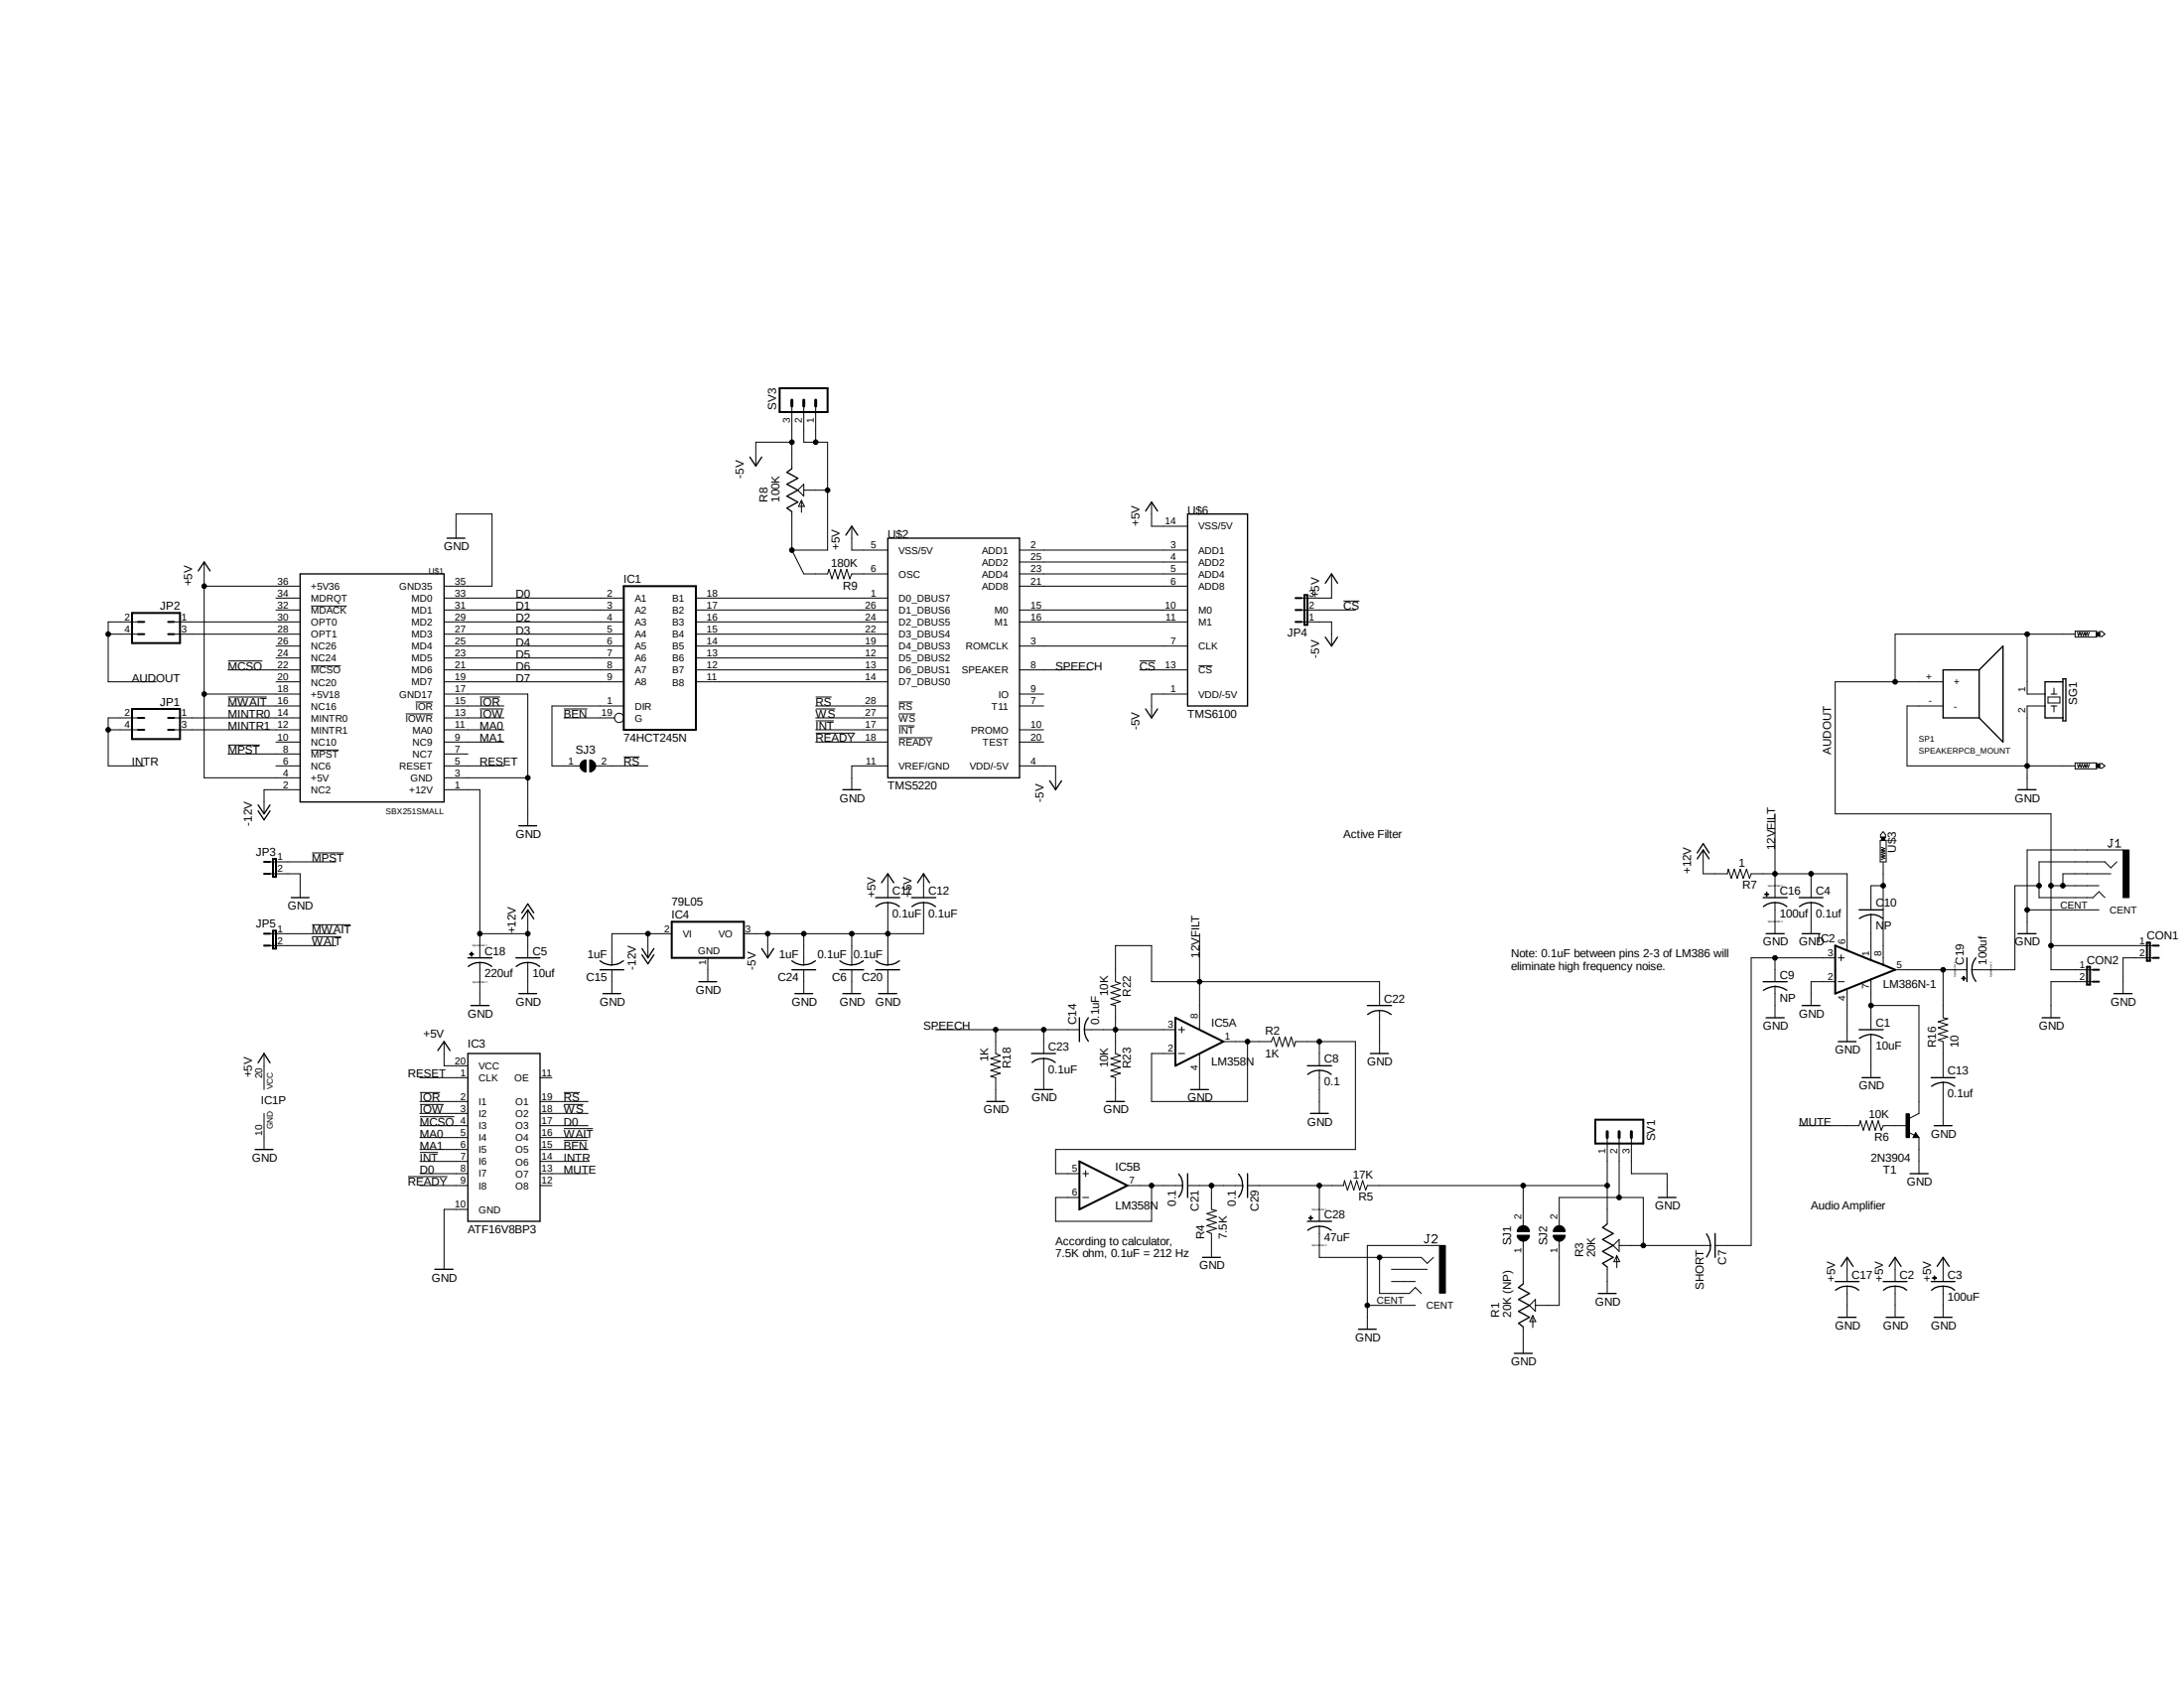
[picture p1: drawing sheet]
<svg xmlns="http://www.w3.org/2000/svg" width="279mm" height="216mm" viewBox="0 0 279 216" stroke-linecap="round" stroke-linejoin="round" font-family="sans-serif">
<path d="M12.7 49.3l266.7 125.7M279.4 49.3l-266.7 125.7" fill="none" stroke="#fff" stroke-width=".13"/>
<g fill="none" stroke="#000" stroke-width=".13">
<path d="M101.3 51.9v8M101.3 56.6h-4.6v3M102.8 51.9v4.7h3.1v13.8h-4.6M104.4 51.9v4.7M17.7 79.5h-3.9v7.7h6.2M22.3 79.5h16.1M26.1 71.9v27.6h12.3M26.1 75h12.3M35.3 78h3.1M35.3 76.5h3.1M39.8 77.5h4.6M56.8 79.5h23"/>
<path d="M56.8 78h23M56.8 76.5h23M58.3 68.8v-3.1h4.6v9.3h-6.1M89 79.5h24.6M89 78h24.6M89 76.5h24.6M101.3 70.4l1.5 3h3.1l.1-.6 .4 1.2 .4-1.2 .4 1.2 .4-1.2 .3 1.2 .4-1.2 .4 1.2 .3-.6h4.6M101.3 65.4v5M102.1 62.7l.7-.8v1.6zM102.5 64v1.5M102.5 64l.4 .8h-.7zM102.8 62.7h3.1"/>
<path d="M109 67.3v3.1h4.6M130.4 79.5h21.5M130.4 78h21.5M130.4 75h21.5M130.4 70.4h21.5M130.4 71.9h21.5M130.4 73.4h21.5M147.3 64.2v3.1h4.6M166.5 79.5h3.8v3.1M166.5 78h6.9M170.3 73.4v3.1h-3.8M171.9 76.9h2"/>
<path d="M13.8 93.3h3.9M13.8 81.1h3.9M17.7 91.8h-3.9v6.2h4.7M22.3 93.3h16.1M22.3 91.8h16.1M22.3 81.1h16.1M26.1 88.8h12.3M29.2 89.2h4.9M29.2 84.5h4.4M29.2 95.3h4M29.2 96.4h9.2M29.2 90.3h9.2"/>
<path d="M29.2 85.7h9.2M35.3 94.9h3.1M35.3 87.2h3.1M35.3 84.2h3.1M35.3 82.6h3.1M35.3 98h3.1M39.8 95.9h3.5M39.8 85.2h3.8M51.9 91.3h3.5M53.2 89.8h2.2M56.8 88.8h10.7v16.8M56.8 99.5h10.7"/>
<path d="M56.8 96.4h3.1M56.8 94.9h7.7M56.8 93.3h7.7M56.8 91.8h7.7M56.8 90.3h7.7M56.8 87.2h23M56.8 85.7h23M56.8 84.2h23M56.8 82.6h23M56.8 81.1h23M56.8 98h7.7M61.4 89.2h2.6"/>
<path d="M61.4 90.7h3M72.1 90.7h3M72.1 91.8h6.5M74.3 97.5l.2-.2 .5-.1v1.5a.76 .76 0 0 1-.7-1.2zM75.4 97.2a.76 .76 0 0 1 .8 .8 .76 .76 0 0 1-.8 .7zM76.2 98h6.7M79.8 96.8h2M79.8 90.3h-9.2v7.7h3.6M89 87.2h24.6M89 85.7h24.6M89 84.2h24.6M89 82.6h24.6"/>
<path d="M89 81.1h24.6M104.4 89.2h2M104.4 90.7h2.4M104.4 92.2h2.3M104.4 93.8h5M104.4 94.9h9.2M104.4 93.3h9.2M104.4 91.8h9.2M104.4 90.3h9.2M113.6 98h-4.6v3M115 91.3h2.1M115 89.8h1.8"/>
<path d="M115 92.8h2M115 94.4h4.3M130.4 94.9h3.1M130.4 93.3h3.1M130.4 90.3h3.1M130.4 88.8h3.1M130.4 85.7h9.3M130.4 82.6h21.5M130.4 98h4.6v3M145.8 84.5h2M145.8 85.7h6.1M151.9 88.8h-4.6v3"/>
<path d="M153.3 85.2h1.8M248.6 87.2h-13.8v16.9h27.6v19.9h5.4M248.6 90.3h-4.6v7.7h21.5M259.3 81.1v7.7h2.3M261.6 90.3h-2.3v10.7M262 89.2h1.5v.7h-1.5zM262.4 90.3h.7M262.4 88.8h.7M262.8 88v.8M262.8 90.3v.8M265.5 81.1h-23.1v6.1M265.5 80.7h2.7v.8h-2.7z"/>
<path d="M265.5 97.6h2.7v.7h-2.7zM265.8 97.7l.1 .5 .2-.5 .1 .5 .2-.5 .1 .5 .2-.5 .1 .5 .2-.5 .1 .5 .2-.5M265.8 80.9l.1 .4 .2-.4 .1 .4 .2-.4 .1 .4 .2-.4 .1 .4 .2-.4 .1 .4 .2-.4M268.2 97.7h.4v.5h-.4zM268.2 80.9h.4v.4h-.4zM268.6 80.8h.3l.4 .3-.4 .3h-.3zM268.6 97.7h.3l.4 .3-.4 .3h-.3zM34.5 110.2h8.5M34.5 111.8h3.9v3M34.5 119.4h8.5M38.4 101h-4.6v3.1M39.9 109.1h4.1"/>
<path d="M39.9 118.3h5M39.9 119.8h3.7M56.8 101h4.6v21.5M61.4 119.4h6.1M67.5 116.4v6.1M82.9 119.4v3.1M85.9 119.4h-7.6v4M98.2 119.4v3.1M102.8 119.4v4M109 119.4v4M113.6 111.8v3M113.6 115.4v8"/>
<path d="M118.2 115.4v4h-23M118.2 111.8v3M153.5 119.4v12.3M217.9 108.7v3.1h3.1l.1-.6 .4 1.2 .4-1.2 .3 1.2 .4-1.2 .4 1.2 .4-1.2 .4 1.2 .2-.6h12.3v9.7M225.8 114.3h.5v.1h-.5zM226 114.1h.1v.5h-.1zM227.1 104.1v10.7M227.1 115.4v4M231.7 111.8v3M231.7 115.4v4M239.4 117v5.8M240.5 107.5h.8v2.7h-.8z"/>
<path d="M240.7 108.4l.4 .1-.4 .2 .4 .1-.4 .2 .4 .1-.4 .2 .4 .2-.4 .1 .4 .2-.4 .1M240.7 107.1h.4v.4h-.4zM240.9 110.2v13.2M240.9 113.3h-1.5v3.1M240.9 106.4l.3 .4v.3h-.6v-.3zM259.3 116.4h9.2M260.9 113.3h-3.1v10.7h-5.5M262.4 113.3h6.1M270 107.4h.3M270 111.8h-6.1v1.5M270.1 107.4v.8l-.1 .1h-.2l-.1-.1M270.6 108.3h.7"/>
<path d="M270.6 107.7l.4-.3v.9M270.8 110.2l-.8 .8-.7-.8h-8.4v4.6h6.9l.7-.8 .8 .8M271.6 108.7h.8v6.1h-.8zM271.6 108.7h-12.3v10.7M33.8 134.7v4.7M34.5 120.9h8.5M53.7 139.7h2.6M53.7 137.8h6.2M56.8 133.2v3.1h3.1M60.1 122h.5v.1h-.5zM60.3 121.8h.1v.5h-.1zM61.4 123.1v5.5"/>
<path d="M67.5 123.1v4M69.1 137.8h1.5M72.1 139.7h2.1M78.3 124v3.1M90.6 122.5v3.1M102.8 124v3.1M109 124v3.1M113.6 124v3.1M119.7 131.7h18.4M127.4 131.7v3l.6 .3-1.3 .4 1.3 .4-1.3 .3 1.3 .4-1.3 .4 1.3 .4-1.3 .4 .7 .1v3.1M133.5 131.7v3M133.5 135.4v4"/>
<path d="M138.7 131.7h11.7M150.7 131.7h.9M150.7 134.7h.9M151.2 131.3v.8M153.5 134.7v4.7M156.5 133.2h6.1l.3-.6 .4 1.3 .4-1.3 .3 1.3 .4-1.3 .4 1.3 .4-1.3 .4 1.3 .1-.7h7.7v13.8h-38.4v3.1h3.1M159.6 133.2v7.7h-12.3v-6.2h3.1M168.8 133.2v3.1M168.8 136.9v5.5M176.5 128.6v-3h-29.2v-4.7h-4.6v4.7l.6 .2-1.2 .4 1.2 .4-1.2 .4 1.2 .3-1.2 .4 1.2 .4-1.2 .4 .6 .1v6.1l.6 .3-1.2 .4 1.2 .4-1.2 .3 1.2 .4-1.2 .4 1.2 .4-1.2 .4 .6 .1v3.1M176.5 129.2v5.5M227.1 122.5v3.1"/>
<path d="M227.1 126.2v4M234.8 122.5h-10.8v36.8h-4.6M234.8 125.6h-3.1v3M235.2 122.5h.7M235.2 125.6h.7M235.5 122.1v.8M236.3 126.5v6.7M239.4 125.3v6.4M239.4 132.3v5.5M239.4 128.6h6.1v13.8l-1.2 .6M242.4 124h9.2M248.6 124v6.2l.6 .1-1.3 .4 1.3 .4-1.3 .3 1.3 .5-1.3 .3 1.3 .4-1.3 .4 .7 .2v4.6"/>
<path d="M248.6 138.4v5.6M251 125.1h.5v.1h-.5zM251.2 124.9v.5zM262.4 120.9h13M267.8 125.6h-5.4v4.6M275.4 122.5h-3.8v4.6M33.8 142.4v4.6M52.2 150.5h5M53.7 141.3h3.1M53.7 142.8h4.4M53.7 147.4h2.3M53.7 150.1h6.2"/>
<path d="M53.7 151.6h6.2M53.7 145.5h6.2M53.7 144h6.2M53.7 140.9h6.2M53.7 142.4h6.2M53.7 147h6.2M53.7 148.5h6.2M59.9 154.7h-3.1v7.6M69.1 150.1h6.1M69.1 151.6h1.5M69.1 145.5h6.1M69.1 144h6.1"/>
<path d="M69.1 140.9h6.1M69.1 142.4h6.1M69.1 147h6.1M69.1 148.5h6.1M72.1 141.3h2.5M72.1 145.9h3M72.1 144.4h3.8M138.5 150.1h.8M138.5 153.2h.8M138.9 149.7v.8M144.2 151.6h7.1M147.3 151.6v4.6h-12.3v-3h3.1"/>
<path d="M151.9 151.6h7.1M155 151.6v3.1l.6 .2-1.2 .3 1.2 .4-1.2 .4 1.2 .4-1.2 .4 1.2 .3-1.2 .4 .6 .3v3M159.6 151.6h12.3l.1-.6 .4 1.2 .4-1.2 .4 1.2 .4-1.2 .3 1.2 .4-1.2 .4 1.2 .2-.6h30.7M167.4 155.7h.5v.1h-.5zM167.6 155.5h.1v.5h-.1zM168.8 156.8v4h13l.8 .8 .8-.8M168.8 151.6v4.6M182.5 157.9h.4M182.7 157.9v.9l-.2 .2h-.1l-.2-.2M183.2 158.1l.1-.2h.4l.2 .2v.2l-.7 .7h.7M184.1 159.3h.8v6.1h-.8zM184.1 159.3h-9.2v10.7"/>
<path d="M194.1 158h1.6a.78 .78 0 0 1-.8 .8 .78 .78 0 0 1-.8-.8zM194.2 157.1a.78 .78 0 0 1 .9-.3 .78 .78 0 0 1 .6 .7h-1.6zM194.9 151.6v5.2M194.9 158.7v5.5M198.7 158h1.5a.76 .76 0 0 1-.7 .8 .76 .76 0 0 1-.8-.8zM198.8 157.1a.76 .76 0 0 1 .9-.3 .76 .76 0 0 1 .5 .7h-1.5zM199.5 158.7v8.3h-3.1M199.5 156.8v-3.6h10.7v6.1M205.6 145.5v11M207.1 158.5v1.6l-.7-.8zM207.1 145.5v7.7M207.1 159.3h11.7"/>
<path d="M208.7 145.5v4.6h4.6v3.1M230.2 144h7.6l.2-.7 .4 1.3 .4-1.3 .3 1.3 .4-1.3 .4 1.3 .4-1.3 .4 1.3 .2-.6h3.1M243.8 142.5h.5v3h-.5zM244.2 144.8l.7 .4M245.1 144.9l.4 .6h-.8zM245.5 145.5v4.6M174.9 167h6.2M176.5 160.8v4.6h3.8l.8-.7 .7 .7M178 162.3h4.6M178 163.9h3.1M194.9 169.7v3.4M195.7 167l.7-.8v1.5z"/>
<path d="M196.1 168.3v1.5M196.1 168.3l.4 .7h-.8zM205.6 162.1v3.3M206.8 160.6v1.5M206.8 160.6l.4 .8h-.7zM236.3 160.8v3.1M236.3 164.5v4M242.4 160.8v3.1M242.4 164.5v4M247.2 163.4h.5v.1h-.5zM247.4 163.2h.1v.5h-.1zM248.6 160.8v3.1"/>
<path d="M248.6 164.5v4"/>
<circle cx="101.3" cy="56.6" r=".3"/>
<circle cx="104.4" cy="56.6" r=".3"/>
<circle cx="26.1" cy="75" r=".3"/>
<circle cx="101.3" cy="70.4" r=".3"/>
<circle cx="105.9" cy="62.7" r=".3"/>
<circle cx="13.8" cy="93.3" r=".3"/>
<circle cx="13.8" cy="81.1" r=".3"/>
<circle cx="26.1" cy="88.8" r=".3"/>
<circle cx="67.5" cy="99.5" r=".3"/>
<circle cx="79.2" cy="91.8" r=".6"/>
<circle cx="242.4" cy="87.2" r=".3"/>
<circle cx="259.3" cy="98" r=".3"/>
<circle cx="259.3" cy="81.1" r=".3"/>
<circle cx="61.4" cy="119.4" r=".3"/>
<circle cx="67.5" cy="119.4" r=".3"/>
<circle cx="82.9" cy="119.4" r=".3"/>
<circle cx="98.2" cy="119.4" r=".3"/>
<circle cx="102.8" cy="119.4" r=".3"/>
<circle cx="109" cy="119.4" r=".3"/>
<circle cx="113.6" cy="119.4" r=".3"/>
<circle cx="227.1" cy="111.8" r=".3"/>
<circle cx="231.7" cy="111.8" r=".3"/>
<circle cx="240.9" cy="113.3" r=".3"/>
<circle cx="259.3" cy="116.4" r=".3"/>
<circle cx="260.9" cy="113.3" r=".3"/>
<circle cx="262.4" cy="113.3" r=".3"/>
<circle cx="263.9" cy="113.3" r=".3"/>
<circle cx="127.4" cy="131.7" r=".3"/>
<circle cx="133.5" cy="131.7" r=".3"/>
<circle cx="142.7" cy="131.7" r=".3"/>
<circle cx="153.5" cy="125.6" r=".3"/>
<circle cx="159.6" cy="133.2" r=".3"/>
<circle cx="168.8" cy="133.2" r=".3"/>
<circle cx="227.1" cy="122.5" r=".3"/>
<circle cx="239.4" cy="128.6" r=".3"/>
<circle cx="248.6" cy="124" r=".3"/>
<circle cx="262.4" cy="120.9" r=".3"/>
<circle cx="147.3" cy="151.6" r=".3"/>
<circle cx="155" cy="151.6" r=".3"/>
<circle cx="168.8" cy="151.6" r=".3"/>
<circle cx="194.9" cy="151.6" r=".3"/>
<circle cx="205.6" cy="151.6" r=".3"/>
<circle cx="207.1" cy="153.2" r=".3"/>
<circle cx="210.2" cy="159.3" r=".3"/>
<circle cx="174.9" cy="167" r=".3"/>
<circle cx="176.5" cy="160.8" r=".3"/>
</g>
<g fill="none" stroke="#000" stroke-width=".17">
<path d="M95.9 58.5l.8 1.1 .8-1.1M101.3 59.9l-.6 .5 1.4 .8-1.4 .7 1.4 .8-1.4 .8 1.4 .7-1.4 .8 .6 .4M25.4 73l.7-1.1 .8 1.1M38.4 73.4h18.4v29.2h-18.4zM57.2 68.8h2.3M108.2 68.5l.8-1.2 .7 1.2M113.6 68.8h16.8v30.7h-16.8zM146.6 65.4l.7-1.2 .8 1.2M151.9 65.7h7.7v24.6h-7.7zM169.5 74.6l.8-1.2 .8 1.2M134.3 99.9l.7 1.1 .8-1.1M146.6 90.7l.7 1.1 .8-1.1"/>
<path d="M169.5 81.5l.8 1.1 .8-1.1M253.2 85.7h-4.6v6.1h4.6M253.2 85.7v6.1M253.2 85.7l3-3.1v12.3l-3-3.1M263.9 87.2h-2.3v4.6h2.3M263.9 86.8h.4v5.4h-.4zM33 103l.8 1.1 .7-1.1M33 103.7l.8 1.2 .7-1.2M37.3 114.8h2.2M66.4 105.6h2.3M66.8 117.5l.7-1.1 .8 1.1M66.8 116.8l.7-1.2 .8 1.2"/>
<path d="M107.8 101h2.3M112 114.8h3.1M112.1 116a2.48 2.48 0 0 1 3 0M112.8 112.9l.8-1.1 .7 1.1M116.6 114.8h3.1M116.7 116a2.48 2.48 0 0 1 3 0M117.4 112.9l.8-1.1 .7 1.1M217.1 109.9l.8-1.2 .8 1.2M217.1 109.1l.8-1.2 .8 1.2M225.6 114.8h3M225.6 116a2.48 2.48 0 0 1 3 0M225.9 119.4h2.4"/>
<path d="M230.2 114.8h3M230.2 116a2.48 2.48 0 0 1 3 0M230.5 119.4h2.3M237.8 116.4h3.1M237.9 117.5a2.48 2.48 0 0 1 3 0M258.1 119.4h2.4M258.1 101h2.4M33 135.9l.8-1.2 .7 1.2M56 134.4l.8-1.2 .8 1.2M59.9 122.5h3M59.9 134.7h9.2v21.5h-9.2zM59.9 123.6a2.48 2.48 0 0 1 3 0"/>
<path d="M60.2 128.6h2.4M66 122.5h3.1M66 123.6a2.48 2.48 0 0 1 3 0M66.4 127.1h2.3M76.8 122.9l.4 .3 1.1 .2M76.8 124h3M77.1 127.1h2.3M79.8 122.9l-1 .5h-.5M82.1 121.3l.8 1.2 .8-1.2M82.1 122.1l.8 1.2 .8-1.2M89.4 125.6h2.3M97.5 121.3l.7 1.2 .8-1.2"/>
<path d="M101.3 122.9l.5 .3 1 .2M101.3 124h3.1M101.7 127.1h2.3M104.3 122.9l-.5 .3-1 .2M107.4 122.9l.5 .3 1.1 .2M107.4 124h3.1M107.8 127.1h2.3M110.4 122.9l-.4 .3-1 .2M112 124h3.1M112.1 122.9l.4 .3 1.1 .2M112.4 127.1h2.3M115.1 122.9l-.5 .3-1 .2"/>
<path d="M132 134.7h3M132 135.9a2.41 2.41 0 0 1 3 0M132.4 139.4h2.3M138.1 130.2v3M139.2 130.2a2.48 2.48 0 0 0 0 3M152.3 139.4h2.3M167.3 136.3h3M167.3 137.4a2.48 2.48 0 0 1 3 0M174.9 128.6h3.1M175 129.8a2.48 2.48 0 0 1 3 0M175.3 134.7h2.3M225.6 125.6h3"/>
<path d="M225.6 126.7a2.48 2.48 0 0 1 3 0M225.9 130.2h2.4M230.5 128.6h2.3M235.2 133.2h2.2M237.8 131.7h3.1M237.9 132.8a2.48 2.48 0 0 1 3 0M238.2 137.8h2.3M247.1 137.8h3M247.1 138.9a2.41 2.41 0 0 1 3 0M251.6 122.5v3.1M252.8 122.5a2.48 2.48 0 0 0 0 3M261.2 130.2h2.3"/>
<path d="M270.4 127.1h2.4M32.6 147h2.3M126.2 140.9h2.3M141.6 140.9h2.2M150.8 150.2a2.41 2.41 0 0 1 0 2.9M151.9 150.1v3.1M158.5 150.2l.2 .4 .2 .5 .1 .5M159 151.6l-.3 1.1-.2 .4M159.6 150.1v3.1M167.3 156.2h3M167.3 157.4a2.48 2.48 0 0 1 3 0M167.6 142.4h2.3"/>
<path d="M205.6 156.5l-.6 .5 1.4 .8-1.4 .7 1.4 .8-1.4 .8 1.4 .7-1.4 .8 .6 .5M212.1 153.2h2.3M218.3 157.8a2.41 2.41 0 0 1 0 3M219.4 157.8v3M244.3 150.1h2.4M245.1 145.2v.1h-.2l.2-.3 .3 .4h-.5M247.4 144h2.3M55.6 162.3h2.4M153.8 160.8h2.3M173.8 170h2.3M193.7 173.1h2.3M194.9 164.2l-.6 .5 1.4 .7-1.4 .8 1.4 .8-1.4 .7 1.4 .8-1.4 .7 .6 .5"/>
<path d="M204.5 165.4h2.3M234.8 163.9h3M234.8 165a2.41 2.41 0 0 1 3 0M235.2 168.5h2.2M235.5 162l.8-1.2 .8 1.2M240.9 163.9h3.1M241 165a2.41 2.41 0 0 1 2.9 0M241.3 168.5h2.3M241.7 162l.7-1.2 .8 1.2M247.1 163.9h3M247.1 165a2.41 2.41 0 0 1 3 0M247.4 168.5h2.3"/>
<path d="M247.8 162l.8-1.2 .7 1.2"/>
</g>
<g fill="#000">
<path d="M74.3 97.5l.2-.2 .5-.1v1.5a.76 .76 0 0 1-.7-1.2z" fill-rule="evenodd"/>
<path d="M75.4 97.2a.76 .76 0 0 1 .8 .8 .76 .76 0 0 1-.8 .7z" fill-rule="evenodd"/>
<path d="M268.2 97.7h.4v.5h-.4z" fill-rule="evenodd"/>
<path d="M268.2 80.9h.4v.4h-.4z" fill-rule="evenodd"/>
<path d="M225.8 114.3h.5v.1h-.5z" fill-rule="evenodd"/>
<path d="M226 114.1h.1v.5h-.1z" fill-rule="evenodd"/>
<path d="M240.7 107.1h.4v.4h-.4z" fill-rule="evenodd"/>
<path d="M271.6 108.7h.8v6.1h-.8z" fill-rule="evenodd"/>
<path d="M60.1 122h.5v.1h-.5z" fill-rule="evenodd"/>
<path d="M60.3 121.8h.1v.5h-.1z" fill-rule="evenodd"/>
<path d="M251 125.1h.5v.1h-.5z" fill-rule="evenodd"/>
<path d="M251.2 124.9v.5z" fill-rule="evenodd"/>
<path d="M167.4 155.7h.5v.1h-.5z" fill-rule="evenodd"/>
<path d="M167.6 155.5h.1v.5h-.1z" fill-rule="evenodd"/>
<path d="M184.1 159.3h.8v6.1h-.8z" fill-rule="evenodd"/>
<path d="M194.2 157.1a.78 .78 0 0 1 .9-.3 .78 .78 0 0 1 .6 .7h-1.6z" fill-rule="evenodd"/>
<path d="M194.1 158h1.6a.78 .78 0 0 1-.8 .8 .78 .78 0 0 1-.8-.8z" fill-rule="evenodd"/>
<path d="M198.8 157.1a.76 .76 0 0 1 .9-.3 .76 .76 0 0 1 .5 .7h-1.5z" fill-rule="evenodd"/>
<path d="M198.7 158h1.5a.76 .76 0 0 1-.7 .8 .76 .76 0 0 1-.8-.8z" fill-rule="evenodd"/>
<path d="M247.2 163.4h.5v.1h-.5z" fill-rule="evenodd"/>
<path d="M247.4 163.2h.1v.5h-.1z" fill-rule="evenodd"/>
<circle cx="101.3" cy="56.6" r=".3"/>
<circle cx="104.4" cy="56.6" r=".3"/>
<circle cx="26.1" cy="75" r=".3"/>
<circle cx="101.3" cy="70.4" r=".3"/>
<circle cx="105.9" cy="62.7" r=".3"/>
<circle cx="13.8" cy="93.3" r=".3"/>
<circle cx="13.8" cy="81.1" r=".3"/>
<circle cx="26.1" cy="88.8" r=".3"/>
<circle cx="67.5" cy="99.5" r=".3"/>
<circle cx="242.4" cy="87.2" r=".3"/>
<circle cx="259.3" cy="98" r=".3"/>
<circle cx="259.3" cy="81.1" r=".3"/>
<circle cx="61.4" cy="119.4" r=".3"/>
<circle cx="67.5" cy="119.4" r=".3"/>
<circle cx="82.9" cy="119.4" r=".3"/>
<circle cx="98.2" cy="119.4" r=".3"/>
<circle cx="102.8" cy="119.4" r=".3"/>
<circle cx="109" cy="119.4" r=".3"/>
<circle cx="113.6" cy="119.4" r=".3"/>
<circle cx="227.1" cy="111.8" r=".3"/>
<circle cx="231.7" cy="111.8" r=".3"/>
<circle cx="240.9" cy="113.3" r=".3"/>
<circle cx="259.3" cy="116.4" r=".3"/>
<circle cx="260.9" cy="113.3" r=".3"/>
<circle cx="262.4" cy="113.3" r=".3"/>
<circle cx="263.9" cy="113.3" r=".3"/>
<circle cx="127.4" cy="131.7" r=".3"/>
<circle cx="133.5" cy="131.7" r=".3"/>
<circle cx="142.7" cy="131.7" r=".3"/>
<circle cx="153.5" cy="125.6" r=".3"/>
<circle cx="159.6" cy="133.2" r=".3"/>
<circle cx="168.8" cy="133.2" r=".3"/>
<circle cx="227.1" cy="122.5" r=".3"/>
<circle cx="239.4" cy="128.6" r=".3"/>
<circle cx="248.6" cy="124" r=".3"/>
<circle cx="262.4" cy="120.9" r=".3"/>
<circle cx="147.3" cy="151.6" r=".3"/>
<circle cx="155" cy="151.6" r=".3"/>
<circle cx="168.8" cy="151.6" r=".3"/>
<circle cx="194.9" cy="151.6" r=".3"/>
<circle cx="205.6" cy="151.6" r=".3"/>
<circle cx="207.1" cy="153.2" r=".3"/>
<circle cx="210.2" cy="159.3" r=".3"/>
<circle cx="174.9" cy="167" r=".3"/>
<circle cx="176.5" cy="160.8" r=".3"/>
</g>
<g fill="none" stroke="#000" stroke-width=".25">
<path d="M99.7 49.7h6.2v3h-6.2zM16.9 78.4h6.1v3.9h-6.1zM17.7 79.5h.8M21.5 79.5h.8M79.8 75h9.2v18.3h-9.2zM165.7 79.5h.8M165.7 76.5h.8M165.7 78h.8M166.9 76.1h.4v3.8h-.4zM16.9 90.7h6.1v3.8h-6.1zM17.7 81.1h.8M17.7 91.8h.8"/>
<path d="M17.7 93.3h.8M21.5 81.1h.8M21.5 91.8h.8M21.5 93.3h.8M33.8 110.2h.7M33.8 111.8h.7M33.8 119.4h.7M34.9 109.9h.4v2.2h-.4zM34.9 119h.4v2.3h-.4zM85.9 117.9h9.3v4.6h-9.3zM33.8 120.9h.7M150.4 130.2l6.1 3-6.1 3.1z"/>
<path d="M234.8 120.9l7.6 3.1-7.6 3.1zM267 123.7h.4v2.2h-.4zM267.8 124h.7M267.8 125.6h.7M274.7 120.6h.3v2.3h-.3zM275.4 122.5h.8M275.4 120.9h.8M138.1 148.5l6.1 3.1-6.1 3.1zM204.1 143.2h6.1v3.1h-6.1z"/>
</g>
<path d="M101.3 51.2v.7M102.8 51.2v.7M104.4 51.2v.7M205.6 144.7v.8M207.1 144.7v.8M208.7 144.7v.8" fill="none" stroke="#000" stroke-width=".38"/>
<path d="M244.1 142.5v3" fill="none" stroke="#000" stroke-width=".42"/>
<g font-size="1.5">
<text x="99.3" y="52.4" transform="rotate(-90 99.3 52.4)">SV3</text>
<text x="95.2" y="61.2" transform="rotate(-90 95.2 61.2)">-5V</text>
<text x="98.2" y="64.2" transform="rotate(-90 98.2 64.2)">R8</text>
<text x="99.7" y="64.2" transform="rotate(-90 99.7 64.2)">100K</text>
<text x="151.9" y="65.7">U$6</text>
<text x="56.8" y="70.4">GND</text>
<text x="107.4" y="70.4" transform="rotate(-90 107.4 70.4)">+5V</text>
<text x="113.6" y="68.8">U$2</text>
<text x="145.8" y="67.3" transform="rotate(-90 145.8 67.3)">+5V</text>
<text x="24.6" y="75" transform="rotate(-90 24.6 75)">+5V</text>
<text x="66" y="76.5">D0</text>
<text x="79.8" y="74.6">IC1</text>
<text x="106.3" y="72.5">180K</text>
<text x="107.9" y="75.4">R9</text>
<text x="168.8" y="76.5" transform="rotate(-90 168.8 76.5)">+5V</text>
<text x="20.5" y="78">JP2</text>
<text x="66" y="78">D1</text>
<text x="66" y="79.5">D2</text>
<text x="66" y="81.1">D3</text>
<text x="66" y="82.6">D4</text>
<text x="164.7" y="81.4">JP4</text>
<text x="171.9" y="78">CS</text>
<text x="16.9" y="87.2">AUDOUT</text>
<text x="29.2" y="85.7">MCSO</text>
<text x="66" y="87.2">D7</text>
<text x="66" y="84.2">D5</text>
<text x="66" y="85.7">D6</text>
<text x="135" y="85.7">SPEECH</text>
<text x="145.8" y="85.7">CS</text>
<text x="168.8" y="84.2" transform="rotate(-90 168.8 84.2)">-5V</text>
<text x="20.5" y="90.3">JP1</text>
<text x="29.2" y="91.8">MINTR0</text>
<text x="29.2" y="93.3">MINTR1</text>
<text x="29.2" y="90.3">MWAIT</text>
<text x="61.4" y="90.3">IOR</text>
<text x="61.4" y="91.8">IOW</text>
<text x="61.4" y="93.3">MA0</text>
<text x="61.4" y="94.9">MA1</text>
<text x="72.1" y="91.8">BEN</text>
<text x="79.8" y="94.9">74HCT245N</text>
<text x="104.4" y="93.3">INT</text>
<text x="104.4" y="90.3">RS</text>
<text x="104.4" y="91.8">WS</text>
<text x="104.4" y="94.9">READY</text>
<text x="145.8" y="93.3" transform="rotate(-90 145.8 93.3)">-5V</text>
<text x="151.9" y="91.8">TMS6100</text>
<text x="265.7" y="90.1" transform="rotate(-90 265.7 90.1)">SG1</text>
<text x="16.9" y="98">INTR</text>
<text x="29.2" y="96.4">MPST</text>
<text x="61.4" y="98">RESET</text>
<text x="73.7" y="96.4">SJ3</text>
<text x="79.8" y="98">RS</text>
<text x="113.6" y="101">TMS5220</text>
<text x="234.3" y="96.5" transform="rotate(-90 234.3 96.5)">AUDOUT</text>
<text x="32.3" y="105.6" transform="rotate(-90 32.3 105.6)">-12V</text>
<text x="66" y="107.1">GND</text>
<text x="107.4" y="102.6">GND</text>
<text x="133.5" y="102.6" transform="rotate(-90 133.5 102.6)">-5V</text>
<text x="171.9" y="107.1">Active Filter</text>
<text x="257.8" y="102.6">GND</text>
<text x="32.8" y="109.5">JP3</text>
<text x="39.9" y="110.2">MPST</text>
<text x="216.4" y="111.8" transform="rotate(-90 216.4 111.8)">+12V</text>
<text x="222.5" y="110.8">1</text>
<text x="222.9" y="113.7">R7</text>
<text x="227.1" y="108.7" transform="rotate(-90 227.1 108.7)">12VFILT</text>
<text x="242.6" y="109.1" transform="rotate(-90 242.6 109.1)">U$3</text>
<text x="32.8" y="118.7">JP5</text>
<text x="36.8" y="116.4">GND</text>
<text x="39.9" y="119.4">MWAIT</text>
<text x="66" y="119.4" transform="rotate(-90 66 119.4)">+12V</text>
<text x="85.9" y="115.9">79L05</text>
<text x="85.9" y="117.4">IC4</text>
<text x="112" y="114.8" transform="rotate(-90 112 114.8)">+5V</text>
<text x="114.2" y="117.3">0.1uF 0.1uF</text>
<text x="114.2" y="114.4">C11</text>
<text x="116.6" y="114.8" transform="rotate(-90 116.6 114.8)">+5V</text>
<text x="118.8" y="114.4">C12</text>
<text x="227.7" y="117.3">100uf 0.1uf</text>
<text x="227.7" y="114.4">C16</text>
<text x="232.3" y="114.4">C4</text>
<text x="240" y="118.9">NP</text>
<text x="240" y="116">C10</text>
<text x="39.9" y="120.9">WAIT</text>
<text x="62" y="125">220uf</text>
<text x="62" y="122.1">C18</text>
<text x="68.2" y="122.1">C5</text>
<text x="68.2" y="125">10uf</text>
<text x="75" y="125.5">C15</text>
<text x="75.2" y="122.6">1uF</text>
<text x="81.4" y="124" transform="rotate(-90 81.4 124)">-12V</text>
<text x="96.7" y="124" transform="rotate(-90 96.7 124)">-5V</text>
<text x="99.5" y="125.5">C24</text>
<text x="99.7" y="122.6">1uF</text>
<text x="104.6" y="122.6">0.1uF 0.1uF</text>
<text x="106.5" y="125.5">C6</text>
<text x="110.3" y="125.5">C20</text>
<text x="153.5" y="122.5" transform="rotate(-90 153.5 122.5)">12VFILT</text>
<text x="193.3" y="122.4">Note: 0.1uF between pins 2-3 of LM386 will</text>
<text x="193.3" y="124">eliminate high frequency noise.</text>
<text x="225.6" y="120.9">GND</text>
<text x="227.7" y="125.2">C9</text>
<text x="230.2" y="120.9">GND</text>
<text x="232.5" y="120.5">IC2</text>
<text x="251.2" y="123.4" transform="rotate(-90 251.2 123.4)">C19</text>
<text x="254.2" y="123.4" transform="rotate(-90 254.2 123.4)">100uf</text>
<text x="257.8" y="120.9">GND</text>
<text x="267" y="123.3">CON2</text>
<text x="274.7" y="120.2">CON1</text>
<text x="59.9" y="130.2">GND</text>
<text x="66" y="128.6">GND</text>
<text x="76.8" y="128.6">GND</text>
<text x="89" y="127.1">GND</text>
<text x="101.3" y="128.6">GND</text>
<text x="107.4" y="128.6">GND</text>
<text x="112" y="128.6">GND</text>
<text x="118.2" y="131.7">SPEECH</text>
<text x="137.7" y="131.1" transform="rotate(-90 137.7 131.1)">C14</text>
<text x="140.6" y="131.1" transform="rotate(-90 140.6 131.1)">0.1uF</text>
<text x="141.8" y="127.4" transform="rotate(-90 141.8 127.4)">10K</text>
<text x="144.7" y="127.5" transform="rotate(-90 144.7 127.5)">R22</text>
<text x="155" y="131.3">IC5A</text>
<text x="177.1" y="128.2">C22</text>
<text x="225.6" y="131.7">GND</text>
<text x="227.7" y="128.1">NP</text>
<text x="230.2" y="130.2">GND</text>
<text x="240" y="131.3">C1</text>
<text x="240.9" y="126.3">LM386N-1</text>
<text x="260.9" y="131.7">GND</text>
<text x="270" y="128.6">GND</text>
<text x="32.3" y="137.8" transform="rotate(-90 32.3 137.8)">+5V</text>
<text x="52.2" y="137.8">RESET</text>
<text x="54.2" y="132.8">+5V</text>
<text x="59.9" y="134">IC3</text>
<text x="126.4" y="135.8" transform="rotate(-90 126.4 135.8)">1K</text>
<text x="129.3" y="136.7" transform="rotate(-90 129.3 136.7)">R18</text>
<text x="134.1" y="137.3">0.1uF</text>
<text x="134.1" y="134.4">C23</text>
<text x="141.8" y="136.6" transform="rotate(-90 141.8 136.6)">10K</text>
<text x="144.7" y="136.7" transform="rotate(-90 144.7 136.7)">R23</text>
<text x="155" y="136.3">LM358N</text>
<text x="161.9" y="135.2">1K</text>
<text x="161.9" y="132.3">R2</text>
<text x="169.4" y="135.9">C8</text>
<text x="174.9" y="136.3">GND</text>
<text x="234.8" y="134.7">GND</text>
<text x="240" y="134.2">10uF</text>
<text x="247.7" y="134" transform="rotate(-90 247.7 134)">R16</text>
<text x="249.2" y="137.5">C13</text>
<text x="250.6" y="134" transform="rotate(-90 250.6 134)">10</text>
<text x="33.4" y="141.3">IC1P</text>
<text x="53.7" y="140.9">IOR</text>
<text x="53.7" y="142.4">IOW</text>
<text x="53.7" y="144">MCSO</text>
<text x="72.1" y="142.4">WS</text>
<text x="72.1" y="140.9">RS</text>
<text x="72.1" y="144">D0</text>
<text x="125.9" y="142.4">GND</text>
<text x="132" y="140.9">GND</text>
<text x="141.2" y="142.4">GND</text>
<text x="151.9" y="140.9">GND</text>
<text x="167.3" y="144">GND</text>
<text x="169.4" y="138.8">0.1</text>
<text x="230.2" y="144">MUTE</text>
<text x="237.8" y="139.4">GND</text>
<text x="239.1" y="143">10K</text>
<text x="249.2" y="140.4">0.1uf</text>
<text x="32.3" y="148.5">GND</text>
<text x="53.7" y="148.5">INT</text>
<text x="53.7" y="145.5">MA0</text>
<text x="53.7" y="147">MA1</text>
<text x="72.1" y="147">BEN</text>
<text x="72.1" y="145.5">WAIT</text>
<text x="72.1" y="148.5">INTR</text>
<text x="142.7" y="149.7">IC5B</text>
<text x="211.8" y="146" transform="rotate(-90 211.8 146)">SV1</text>
<text x="239.4" y="148.5">2N3904</text>
<text x="239.8" y="145.9">R6</text>
<text x="247.1" y="145.5">GND</text>
<text x="52.2" y="151.6">READY</text>
<text x="53.7" y="150.1">D0</text>
<text x="72.1" y="150.1">MUTE</text>
<text x="142.7" y="154.7">LM358N</text>
<text x="150.5" y="154.3" transform="rotate(-90 150.5 154.3)">0.1</text>
<text x="153.4" y="154.9" transform="rotate(-90 153.4 154.9)">C21</text>
<text x="158.1" y="154.3" transform="rotate(-90 158.1 154.3)">0.1</text>
<text x="161" y="154.9" transform="rotate(-90 161 154.9)">C29</text>
<text x="169.4" y="155.8">C28</text>
<text x="173.1" y="150.7">17K</text>
<text x="173.8" y="153.6">R5</text>
<text x="211.8" y="154.7">GND</text>
<text x="231.7" y="154.7">Audio Amplifier</text>
<text x="240.9" y="150.1">T1</text>
<text x="244" y="151.6">GND</text>
<text x="59.9" y="157.8">ATF16V8BP3</text>
<text x="135" y="159.2">According to calculator,</text>
<text x="135" y="160.8">7.5K ohm, 0.1uF = 212 Hz</text>
<text x="154.1" y="158.5" transform="rotate(-90 154.1 158.5)">R4</text>
<text x="157" y="158.5" transform="rotate(-90 157 158.5)">7.5K</text>
<text x="169.4" y="158.7">47uF</text>
<text x="193.3" y="159.3" transform="rotate(-90 193.3 159.3)">SJ1</text>
<text x="198" y="159.3" transform="rotate(-90 198 159.3)">SJ2</text>
<text x="202.6" y="160.8" transform="rotate(-90 202.6 160.8)">R3</text>
<text x="204.1" y="160.8" transform="rotate(-90 204.1 160.8)">20K</text>
<text x="220.9" y="161.8" transform="rotate(-90 220.9 161.8)">C7</text>
<text x="55.2" y="163.9">GND</text>
<text x="153.5" y="162.3">GND</text>
<text x="204.1" y="167">GND</text>
<text x="218" y="165" transform="rotate(-90 218 165)">SHORT</text>
<text x="234.8" y="163.9" transform="rotate(-90 234.8 163.9)">+5V</text>
<text x="236.9" y="163.5">C17</text>
<text x="240.9" y="163.9" transform="rotate(-90 240.9 163.9)">+5V</text>
<text x="243" y="163.5">C2</text>
<text x="247.1" y="163.9" transform="rotate(-90 247.1 163.9)">+5V</text>
<text x="249.2" y="163.5">C3</text>
<text x="249.2" y="166.4">100uF</text>
<text x="173.4" y="171.6">GND</text>
<text x="191.8" y="168.5" transform="rotate(-90 191.8 168.5)">R1</text>
<text x="193.3" y="168.5" transform="rotate(-90 193.3 168.5)">20K (NP)</text>
<text x="234.8" y="170">GND</text>
<text x="240.9" y="170">GND</text>
<text x="247.1" y="170">GND</text>
<text x="193.3" y="174.6">GND</text>
</g>
<g font-size="1.3">
<text x="101.1" y="54.1" transform="rotate(-90 101.1 54.1)">3</text>
<text x="102.6" y="54.1" transform="rotate(-90 102.6 54.1)">2</text>
<text x="104.1" y="54.1" transform="rotate(-90 104.1 54.1)">1</text>
<text x="111.4" y="70.1">5</text>
<text x="115" y="70.8">VSS/5V</text>
<text x="125.6" y="70.8">ADD1</text>
<text x="131.9" y="70.1">2</text>
<text x="131.9" y="71.7">25</text>
<text x="149.1" y="67.1">14</text>
<text x="149.8" y="70.1">3</text>
<text x="149.8" y="71.7">4</text>
<text x="153.3" y="70.8">ADD1</text>
<text x="153.3" y="67.7">VSS/5V</text>
<text x="35.5" y="77.8">32</text>
<text x="35.5" y="76.3">34</text>
<text x="35.5" y="74.8">36</text>
<text x="39.8" y="77">MDRQT</text>
<text x="39.8" y="75.4">+5V36</text>
<text x="51.1" y="75.4">GND35</text>
<text x="52.7" y="77">MD0</text>
<text x="58.2" y="77.8">31</text>
<text x="58.2" y="76.3">33</text>
<text x="58.2" y="74.8">35</text>
<text x="77.7" y="76.3">2</text>
<text x="77.7" y="77.8">3</text>
<text x="81.2" y="77">A1</text>
<text x="86" y="77">B1</text>
<text x="90.4" y="77.8">17</text>
<text x="90.4" y="76.3">18</text>
<text x="110.7" y="77.8">26</text>
<text x="111.4" y="73.2">6</text>
<text x="111.4" y="76.3">1</text>
<text x="115" y="73.9">OSC</text>
<text x="115" y="77">D0_DBUS7</text>
<text x="125.6" y="72.3">ADD2</text>
<text x="125.6" y="73.9">ADD4</text>
<text x="125.6" y="75.4">ADD8</text>
<text x="131.9" y="73.2">23</text>
<text x="131.9" y="74.8">21</text>
<text x="131.9" y="77.8">15</text>
<text x="149.1" y="77.8">10</text>
<text x="149.8" y="73.2">5</text>
<text x="149.8" y="74.8">6</text>
<text x="153.3" y="72.3">ADD2</text>
<text x="153.3" y="73.9">ADD4</text>
<text x="153.3" y="75.4">ADD8</text>
<text x="167.5" y="77.8">2</text>
<text x="167.5" y="76.3">3</text>
<text x="16" y="79.3">2</text>
<text x="16" y="80.9">4</text>
<text x="23.2" y="79.3">1</text>
<text x="23.2" y="80.9">3</text>
<text x="35.5" y="83.9">24</text>
<text x="35.5" y="82.4">26</text>
<text x="35.5" y="80.9">28</text>
<text x="35.5" y="79.3">30</text>
<text x="39.8" y="83.1">NC26</text>
<text x="39.8" y="81.6">OPT1</text>
<text x="39.8" y="80.1">OPT0</text>
<text x="39.8" y="78.5">MDACK</text>
<text x="52.7" y="83.1">MD4</text>
<text x="52.7" y="81.5">MD3</text>
<text x="52.7" y="80">MD2</text>
<text x="52.7" y="78.5">MD1</text>
<text x="58.2" y="83.9">23</text>
<text x="58.2" y="82.4">25</text>
<text x="58.2" y="80.9">27</text>
<text x="58.2" y="79.3">29</text>
<text x="77.7" y="79.3">4</text>
<text x="77.7" y="80.9">5</text>
<text x="77.7" y="82.4">6</text>
<text x="77.7" y="83.9">7</text>
<text x="81.2" y="78.5">A2</text>
<text x="81.2" y="80">A3</text>
<text x="81.2" y="81.5">A4</text>
<text x="81.2" y="83.1">A5</text>
<text x="86" y="83.1">B5</text>
<text x="86" y="81.6">B4</text>
<text x="86" y="80.1">B3</text>
<text x="86" y="78.5">B2</text>
<text x="90.4" y="83.9">13</text>
<text x="90.4" y="82.4">14</text>
<text x="90.4" y="80.9">15</text>
<text x="90.4" y="79.3">16</text>
<text x="110.7" y="79.3">24</text>
<text x="110.7" y="80.9">22</text>
<text x="110.7" y="82.4">19</text>
<text x="110.7" y="83.9">12</text>
<text x="115" y="78.5">D1_DBUS6</text>
<text x="115" y="80">D2_DBUS5</text>
<text x="115" y="81.5">D3_DBUS4</text>
<text x="115" y="83.1">D4_DBUS3</text>
<text x="123.6" y="83.1">ROMCLK</text>
<text x="127.3" y="78.5">M0</text>
<text x="127.3" y="80.1">M1</text>
<text x="131.9" y="79.3">16</text>
<text x="131.9" y="82.4">3</text>
<text x="149.1" y="79.3">11</text>
<text x="149.8" y="82.4">7</text>
<text x="153.3" y="83.1">CLK</text>
<text x="153.3" y="78.5">M0</text>
<text x="153.3" y="80">M1</text>
<text x="167.5" y="79.3">1</text>
<text x="35.5" y="88.6">18</text>
<text x="35.5" y="87">20</text>
<text x="35.5" y="85.5">22</text>
<text x="39.8" y="89.2">+5V18</text>
<text x="39.8" y="87.7">NC20</text>
<text x="39.8" y="86.1">MCSO</text>
<text x="39.8" y="84.6">NC24</text>
<text x="51.1" y="89.2">GND17</text>
<text x="52.7" y="87.7">MD7</text>
<text x="52.7" y="86.1">MD6</text>
<text x="52.7" y="84.6">MD5</text>
<text x="58.2" y="88.6">17</text>
<text x="58.2" y="87">19</text>
<text x="58.2" y="85.5">21</text>
<text x="77.7" y="85.5">8</text>
<text x="77.7" y="87">9</text>
<text x="81.2" y="84.6">A6</text>
<text x="81.2" y="86.1">A7</text>
<text x="81.2" y="87.7">A8</text>
<text x="86" y="87.7">B8</text>
<text x="86" y="86.1">B7</text>
<text x="86" y="84.6">B6</text>
<text x="90.4" y="87">11</text>
<text x="90.4" y="85.5">12</text>
<text x="110.7" y="85.5">13</text>
<text x="110.7" y="87">14</text>
<text x="115" y="84.6">D5_DBUS2</text>
<text x="115" y="86.1">D6_DBUS1</text>
<text x="115" y="87.7">D7_DBUS0</text>
<text x="123.1" y="86.1">SPEAKER</text>
<text x="127.8" y="89.2">IO</text>
<text x="131.9" y="85.5">8</text>
<text x="131.9" y="88.6">9</text>
<text x="149.1" y="85.5">13</text>
<text x="149.8" y="88.6">1</text>
<text x="153.3" y="86.1">CS</text>
<text x="153.3" y="89.2">VDD/-5V</text>
<text x="246.4" y="87">+</text>
<text x="250" y="87.7">+</text>
<text x="259.1" y="88.6" transform="rotate(-90 259.1 88.6)">1</text>
<text x="16" y="91.6">2</text>
<text x="16" y="93.1">4</text>
<text x="23.2" y="91.6">1</text>
<text x="23.2" y="93.1">3</text>
<text x="35.5" y="94.7">10</text>
<text x="35.5" y="93.1">12</text>
<text x="35.5" y="91.6">14</text>
<text x="35.5" y="90.1">16</text>
<text x="39.8" y="95.4">NC10</text>
<text x="39.8" y="93.9">MINTR1</text>
<text x="39.8" y="92.3">MINTR0</text>
<text x="39.8" y="90.8">NC16</text>
<text x="51.9" y="92.3">IOWR</text>
<text x="52.8" y="95.3">NC9</text>
<text x="52.8" y="93.8">MA0</text>
<text x="53.2" y="90.8">IOR</text>
<text x="58.2" y="94.7">9</text>
<text x="58.2" y="93.1">11</text>
<text x="58.2" y="91.6">13</text>
<text x="58.2" y="90.1">15</text>
<text x="77" y="91.6">19</text>
<text x="77.7" y="90.1">1</text>
<text x="81.2" y="90.8">DIR</text>
<text x="81.2" y="92.3">G</text>
<text x="110.7" y="90.1">28</text>
<text x="110.7" y="91.6">27</text>
<text x="110.7" y="93.1">17</text>
<text x="110.7" y="94.7">18</text>
<text x="115" y="92.3">WS</text>
<text x="115" y="93.8">INT</text>
<text x="115" y="95.3">READY</text>
<text x="115" y="90.8">RS</text>
<text x="124.2" y="93.9">PROMO</text>
<text x="125.7" y="95.4">TEST</text>
<text x="126.9" y="90.8">T11</text>
<text x="131.9" y="90.1">7</text>
<text x="131.9" y="93.1">10</text>
<text x="131.9" y="94.7">20</text>
<text x="246.8" y="90.1">-</text>
<text x="250" y="90.8">-</text>
<text x="259.1" y="91.2" transform="rotate(-90 259.1 91.2)">2</text>
<text x="36.2" y="100.8">2</text>
<text x="36.2" y="99.3">4</text>
<text x="36.2" y="97.7">6</text>
<text x="36.2" y="96.2">8</text>
<text x="39.8" y="101.5">NC2</text>
<text x="39.8" y="99.9">+5V</text>
<text x="39.8" y="98.4">NC6</text>
<text x="39.8" y="96.9">MPST</text>
<text x="51.1" y="98.4">RESET</text>
<text x="52.4" y="101.5">+12V</text>
<text x="52.5" y="99.9">GND</text>
<text x="52.8" y="96.9">NC7</text>
<text x="58.2" y="100.8">1</text>
<text x="58.2" y="99.3">3</text>
<text x="58.2" y="96.2">7</text>
<text x="58.2" y="97.7">5</text>
<text x="72.7" y="97.7">1</text>
<text x="77" y="97.7">2</text>
<text x="110.8" y="97.7">11</text>
<text x="115" y="98.4">VREF/GND</text>
<text x="124.1" y="98.4">VDD/-5V</text>
<text x="131.9" y="97.7">4</text>
<text x="35.5" y="110">1</text>
<text x="35.5" y="111.5">2</text>
<text x="35.5" y="119.2">1</text>
<text x="85" y="119.2">2</text>
<text x="87.4" y="119.9">VI</text>
<text x="91.9" y="119.9">VO</text>
<text x="95.4" y="119.2">3</text>
<text x="263.6" y="116.2">CENT</text>
<text x="269.9" y="116.8">CENT</text>
<text x="35.5" y="120.7">2</text>
<text x="89.3" y="122">GND</text>
<text x="90.3" y="123.4" transform="rotate(-90 90.3 123.4)">1</text>
<text x="233.8" y="125.3">2</text>
<text x="233.8" y="122.3">3</text>
<text x="236.1" y="120.7" transform="rotate(-90 236.1 120.7)">6</text>
<text x="239.1" y="122.3" transform="rotate(-90 239.1 122.3)">1</text>
<text x="240.7" y="122.3" transform="rotate(-90 240.7 122.3)">8</text>
<text x="242.7" y="123.8">5</text>
<text x="266.1" y="123.8">1</text>
<text x="266.1" y="125.3">2</text>
<text x="273.7" y="120.7">1</text>
<text x="273.7" y="122.3">2</text>
<text x="149.4" y="131.5">3</text>
<text x="153.2" y="130.3" transform="rotate(-90 153.2 130.3)">8</text>
<text x="236.1" y="128" transform="rotate(-90 236.1 128)">4</text>
<text x="239.1" y="126.5" transform="rotate(-90 239.1 126.5)">7</text>
<text x="33.6" y="138" transform="rotate(-90 33.6 138)">20</text>
<text x="58.2" y="136.1">20</text>
<text x="58.9" y="137.6">1</text>
<text x="61.3" y="136.7">VCC</text>
<text x="69.3" y="137.6">11</text>
<text x="149.4" y="134.5">2</text>
<text x="153.2" y="136.9" transform="rotate(-90 153.2 136.9)">4</text>
<text x="156.7" y="133">1</text>
<text x="58.9" y="140.7">2</text>
<text x="58.9" y="142.2">3</text>
<text x="58.9" y="143.8">4</text>
<text x="61.3" y="138.3">CLK</text>
<text x="61.3" y="141.4">I1</text>
<text x="61.3" y="142.9">I2</text>
<text x="65.8" y="138.3">OE</text>
<text x="66" y="141.4">O1</text>
<text x="66" y="142.9">O2</text>
<text x="69.3" y="140.7">19</text>
<text x="69.3" y="142.2">18</text>
<text x="69.3" y="143.8">17</text>
<text x="33.6" y="145.3" transform="rotate(-90 33.6 145.3)">10</text>
<text x="58.9" y="145.3">5</text>
<text x="58.9" y="146.8">6</text>
<text x="58.9" y="148.3">7</text>
<text x="58.9" y="149.9">8</text>
<text x="61.3" y="144.4">I3</text>
<text x="61.3" y="146">I4</text>
<text x="61.3" y="147.5">I5</text>
<text x="61.3" y="149">I6</text>
<text x="66" y="144.4">O3</text>
<text x="66" y="146">O4</text>
<text x="66" y="147.5">O5</text>
<text x="66" y="149.1">O6</text>
<text x="69.3" y="145.3">16</text>
<text x="69.3" y="146.8">15</text>
<text x="69.3" y="148.3">14</text>
<text x="69.3" y="149.9">13</text>
<text x="137.2" y="149.9">5</text>
<text x="205.4" y="147.6" transform="rotate(-90 205.4 147.6)">1</text>
<text x="206.9" y="147.6" transform="rotate(-90 206.9 147.6)">2</text>
<text x="208.5" y="147.6" transform="rotate(-90 208.5 147.6)">3</text>
<text x="58.2" y="154.5">10</text>
<text x="58.9" y="151.4">9</text>
<text x="61.3" y="155.2">GND</text>
<text x="61.3" y="150.5">I7</text>
<text x="61.3" y="152.1">I8</text>
<text x="66" y="150.6">O7</text>
<text x="66" y="152.1">O8</text>
<text x="69.3" y="151.4">12</text>
<text x="137.2" y="153">6</text>
<text x="144.5" y="151.4">7</text>
<text x="194.6" y="156" transform="rotate(-90 194.6 156)">2</text>
<text x="199.3" y="156" transform="rotate(-90 199.3 156)">2</text>
<text x="194.6" y="160.2" transform="rotate(-90 194.6 160.2)">1</text>
<text x="199.3" y="160.2" transform="rotate(-90 199.3 160.2)">1</text>
<text x="176.1" y="166.8">CENT</text>
<text x="182.5" y="167.4">CENT</text>
</g>
<g font-size="1.1">
<text x="54.9" y="73.4">U$1</text>
<text x="245.5" y="94.9">SP1</text>
<text x="245.5" y="96.4">SPEAKERPCB_MOUNT</text>
<text x="49.4" y="104.1">SBX251SMALL</text>
<text x="34.9" y="139.4" transform="rotate(-90 34.9 139.4)">VCC</text>
<text x="34.9" y="144.4" transform="rotate(-90 34.9 144.4)">GND</text>
</g>
<g font-size=".3">
<text x="226.2" y="113.4">SpiceOrder 1</text>
<text x="226.2" y="118">SpiceOrder 2</text>
<text x="60.5" y="121.1">SpiceOrder 1</text>
<text x="60.5" y="125.7">SpiceOrder 2</text>
<text x="250.2" y="125" transform="rotate(-90 250.2 125)">SpiceOrder 1</text>
<text x="254.8" y="125" transform="rotate(-90 254.8 125)">SpiceOrder 2</text>
<text x="167.9" y="154.8">SpiceOrder 1</text>
<text x="167.9" y="159.4">SpiceOrder 2</text>
</g>
</svg>
